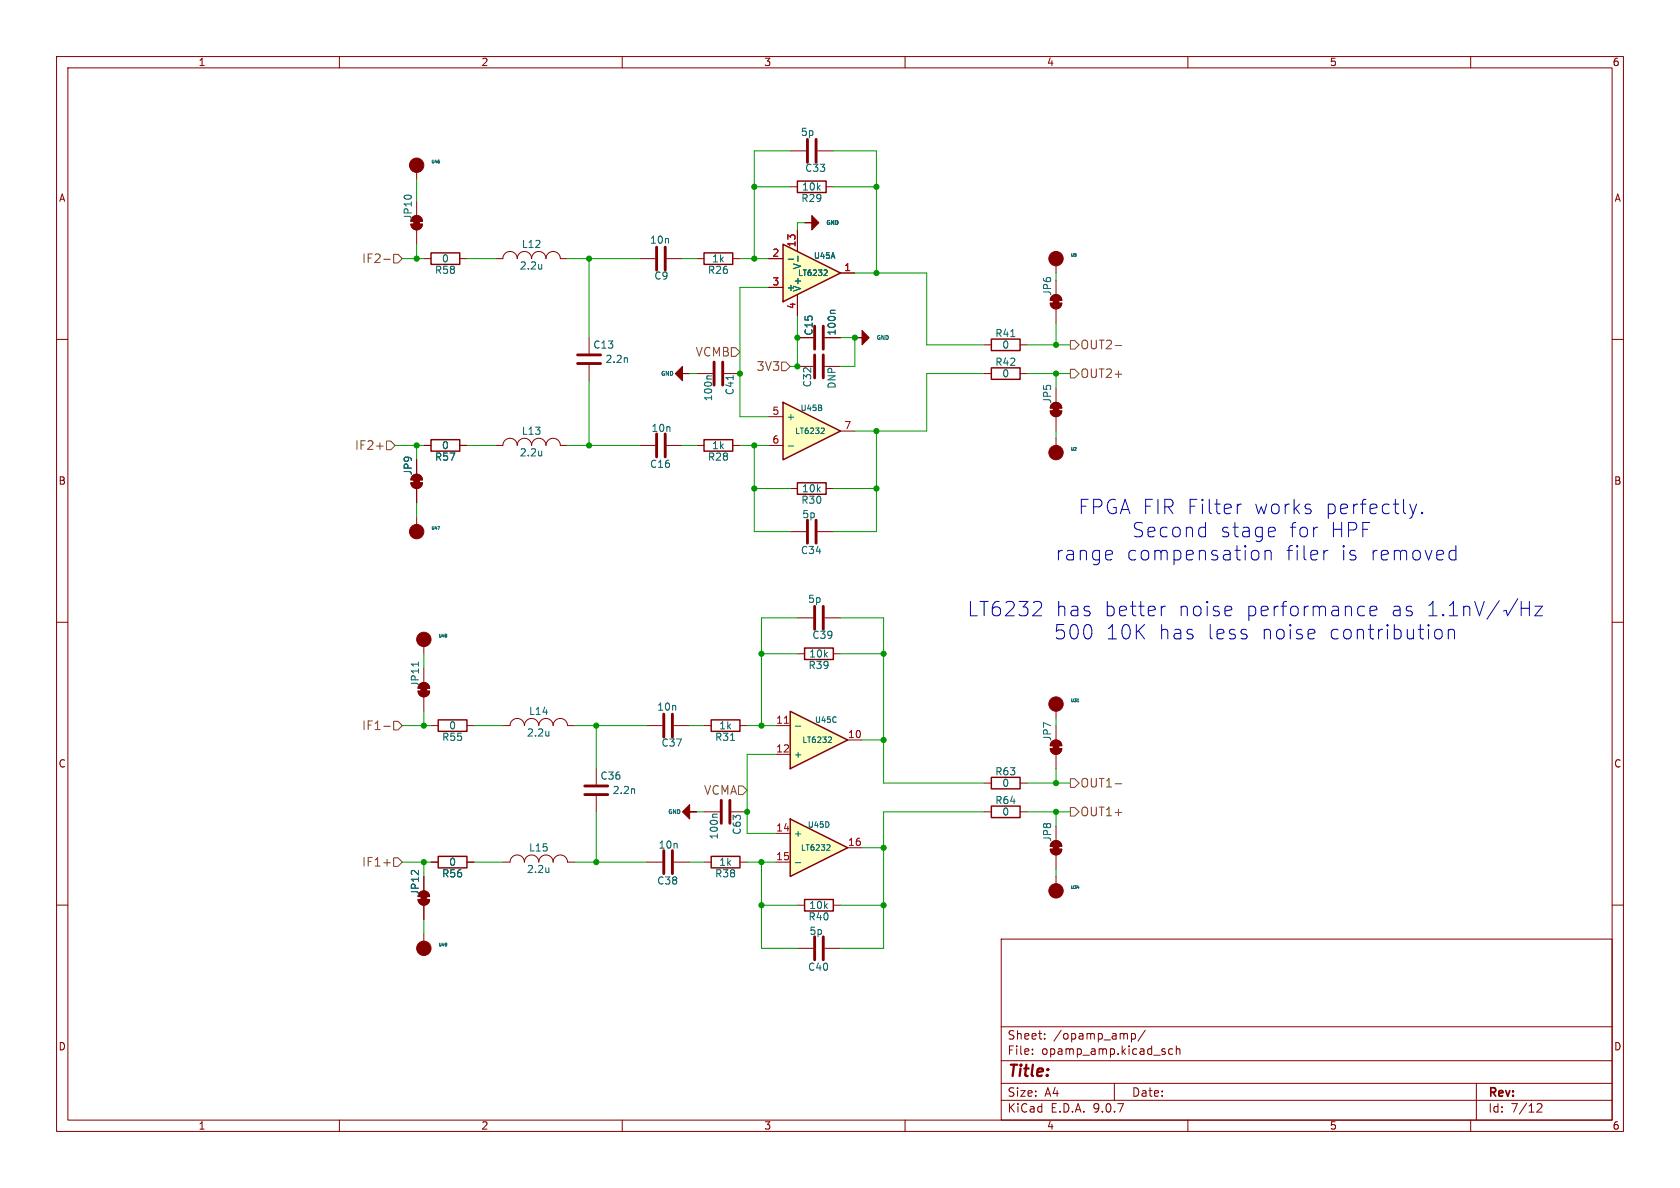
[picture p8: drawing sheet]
<svg xmlns="http://www.w3.org/2000/svg" width="297mm" height="210mm" viewBox="0 0 297 210" stroke-linecap="round" stroke-linejoin="round" font-family="sans-serif">
<g fill="none" stroke="#840000" stroke-width=".18">
<path d="M10 10h277v190h-277zM12 12h273v186h-273zM60 10v2M110 10v2M160 10v2M210 10v2M260 10v2M10 60h2M123.2 78.7h1.3M123.2 66h2.8M128 66h2.8M129.5 78.7h1.3"/>
<path d="M285 60h2M10 110h2M74.9 114.1v1.5M141 115.6h1.2M147.3 115.6h1.3M285 110h2M105.4 135.9v2.8M114.3 128.3h2.8M119.1 128.3h2.8M73.9 159h2a1.02 1.02 0 0 1-1 1 1.02 1.02 0 0 1-1-1zM74.2 157.8a1.02 1.02 0 0 1 1.1-.2 1.02 1.02 0 0 1 .6 .9h-2zM74.9 154.9v2.6"/>
<path d="M105.4 140.7v2.8M10 160h2M74.9 160v2.6M177 166h108v32h-108zM285 160h2M60 198v2M110 198v2M160 198v2M177 194.5h108M177 191.5h108M177 187.5h108M177 181.5h108"/>
<path d="M182.5 186.3v.1M182.5 185.5v.1M184.7 183.6v.1M184.7 182.8v.1M197 191.5v3M200 182.7v1.5M200 182.8l.5-.1 .2 .3v.4l-.1 .2h-.6M202.5 182.1l-1.3 2M207.3 185.5l-.4-.1-.3 .3v.4l.1 .2h.6M208 185.5l.2-.1 .3 .1 .1 .9M208 184.9v1.5M210 198v2"/>
<path d="M260 198v2M261 191.5v6.5M271.7 195.2l.6-.1 .2 .1 .1 .3-.9 1.1h.9"/>
</g>
<g fill="#840000" stroke="#840000" stroke-width=".18">
<path d="M74.4 158.2h1v1.1h-1z"/>
<path d="M73.9 159h2a1.02 1.02 0 0 1-1 1 1.02 1.02 0 0 1-1-1z"/>
<path d="M74.2 157.8a1.02 1.02 0 0 1 1.1-.2 1.02 1.02 0 0 1 .6 .9h-2z"/>
<path d="M120.6 143.5l1.3-1.3v1.3h1.3h-1.3v1.3z"/>
<circle cx="74.9" cy="113" r="1.27"/>
</g>
<path d="M125.8 66.5h-.7l-.1 .1M129.6 66.4v.7M79 112.2h.1M79 112.4v.2M79 112.2v.1M112.1 139.5l.1 .8" fill="none" stroke="#006464" stroke-width=".18"/>
<path d="M124.5 77.7h5v2.1h-5zM142.2 114.6h5.1v2h-5.1z" fill="none" stroke="#840000" stroke-width=".25"/>
<path d="M126.2 64v4.1M127.8 64v4.1M103.4 138.9h4M117.3 126.2v4.1M118.9 126.2v4.1M103.4 140.5h4" fill="none" stroke="#840000" stroke-width=".51"/>
<path d="M139.7 144.8l10.2 5.1-10.2 5z" fill="#ffffc2"/>
<path d="M125.7 127.3h5.1v2h-5.1zM139.7 144.8l10.2 5.1-10.2 5z" fill="none" stroke="#840000" stroke-width=".25"/>
<path d="M74.9 118.1v2.6M73.9 122.2h2a1.02 1.02 0 0 1-1 1 1.02 1.02 0 0 1-1-1zM74.2 121a1.02 1.02 0 0 1 1.1-.3 1.02 1.02 0 0 1 .6 1h-2zM74.9 123.2v2.5M124.5 128.3h1.2M130.8 128.3h1.3M124.5 143.5h2.8M129.3 143.5h2.8M137.2 147.3h2.5M137.2 152.4h2.5M149.9 149.9h2.5M74.9 165.1v1.5" fill="none" stroke="#840000" stroke-width=".18"/>
<path d="M74 117v.8M129.1 130.9h.8M126.8 143.9h-.6l-.2 .2M140.6 152.5h1M146.6 149.3l.1 .2v.2l-.6 .6h.6M79 166.8v.3M79 166.9v.1" fill="none" stroke="#006464" stroke-width=".18"/>
<g fill="#840000" stroke="#840000" stroke-width=".18">
<path d="M74.4 121.4h1v1h-1z"/>
<path d="M73.9 122.2h2a1.02 1.02 0 0 1-1 1 1.02 1.02 0 0 1-1-1z"/>
<path d="M74.2 121a1.02 1.02 0 0 1 1.1-.3 1.02 1.02 0 0 1 .6 1h-2z"/>
<circle cx="74.9" cy="167.6" r="1.27"/>
</g>
<path d="M127.5 141.5v4M129 141.5v4" fill="none" stroke="#840000" stroke-width=".51"/>
<path d="M139.7 125.7l10.2 5.1-10.2 5.1z" fill="#ffffc2"/>
<path d="M139.7 125.7l10.2 5.1-10.2 5.1z" fill="none" stroke="#840000" stroke-width=".25"/>
<path d="M137.2 133.4h2.5M137.2 128.3h2.5M149.9 130.8h2.5" fill="none" stroke="#840000" stroke-width=".18"/>
<path d="M140.6 128.4h1M146.8 130.3l.2 .2v.2l-.6 .6h.6" fill="none" stroke="#006464" stroke-width=".18"/>
<path d="M138.7 127.9h.7" fill="none" stroke="#a90000" stroke-width=".18"/>
<path d="M138.4 71.1l10.2 5.1-10.2 5.1z" fill="#ffffc2"/>
<path d="M138.4 71.1l10.2 5.1-10.2 5.1zM141 85.3h5v2.1h-5z" fill="none" stroke="#840000" stroke-width=".25"/>
<path d="M135.9 73.7h2.5M135.9 78.7h2.5M148.6 76.2h2.5M139.7 86.4h1.3M146 86.4h1.3" fill="none" stroke="#840000" stroke-width=".18"/>
<path d="M139.3 78.8h1M145.5 75.7l.2 .1v.3l-.6 .6h.6" fill="none" stroke="#006464" stroke-width=".18"/>
<path d="M138.4 43.2l10.2 5.1-10.2 5z" fill="#ffffc2"/>
<g fill="none" stroke="#840000" stroke-width=".25">
<path d="M141 32h5v2h-5zM76.2 44.7h5.1v2h-5.1zM124.5 44.7h5v2h-5zM138.4 43.2l10.2 5.1-10.2 5zM175.3 59.9h5v2.1h-5zM76.2 77.7h5.1v2.1h-5.1zM175.3 65h5v2.1h-5zM77.5 127.3h5v2h-5zM175.3 137.4h5v2h-5zM77.5 151.4h5v2h-5zM125.7 151.4h5.1v2h-5.1zM142.2 159h5.1v2h-5.1z"/>
<path d="M175.3 142.5h5v2h-5z"/>
</g>
<g fill="none" stroke="#840000" stroke-width=".18">
<path d="M72.6 39.6h2.1a1.02 1.02 0 0 1-1 1 1.02 1.02 0 0 1-1.1-1zM72.9 38.4a1.02 1.02 0 0 1 1.1-.2 1.02 1.02 0 0 1 .7 .9h-2.1zM73.7 30.3v1.5M73.7 35.6v2.5M139.7 26.7h2.8M139.7 33h1.3M144.5 26.7h2.8M146 33h1.3M73.7 40.6v2.6M74.9 45.7h1.3M81.3 45.7h1.2M87.6 45.7h1.3a1.27 1.27 0 0 1 1.3-1.2 1.27 1.27 0 0 1 1.2 1.2 1.27 1.27 0 0 1 1.3-1.2 1.27 1.27 0 0 1 1.3 1.2 1.27 1.27 0 0 1 1.2-1.2 1.27 1.27 0 0 1 1.3 1.2 1.27 1.27 0 0 1 1.3-1.2 1.27 1.27 0 0 1 1.3 1.2h1.2"/>
<path d="M104.1 59.7v2.8M113 45.7h2.8M117.9 45.7h2.7M123.2 45.7h1.3M129.5 45.7h1.3M135.9 50.8h2.5M135.9 45.7h2.5M141 40.6v3.7M141 52.2v3.7M141 59.7h2.8M145.8 59.7h2.8M148.6 48.3h2.5"/>
<path d="M185.7 53.6h2a1.02 1.02 0 0 1-1 1 1.02 1.02 0 0 1-1-1zM186 52.4a1.02 1.02 0 0 1 1.1-.2 1.02 1.02 0 0 1 .6 .9h-2zM186.7 46.8v1.5M186.7 49.5v2.6M186.7 54.6v2.6M74.9 78.7h1.3M81.3 78.7h1.2M87.6 78.7h1.3a1.27 1.27 0 0 1 1.3-1.2 1.27 1.27 0 0 1 1.2 1.2 1.27 1.27 0 0 1 1.3-1.2 1.27 1.27 0 0 1 1.3 1.2 1.27 1.27 0 0 1 1.2-1.2 1.27 1.27 0 0 1 1.3 1.2 1.27 1.27 0 0 1 1.3-1.2 1.27 1.27 0 0 1 1.3 1.2h1.2M104.1 64.5v2.8M113 78.7h2.8M117.9 78.7h2.7M141 64.8h2.8"/>
<path d="M145.8 64.8h2.8M174 66h1.3M174 61h1.3M180.3 66h1.3M180.3 61h1.3M185.7 72.6h2a1.02 1.02 0 0 1-1 1.1 1.02 1.02 0 0 1-1-1.1zM186 71.4a1.02 1.02 0 0 1 1.1-.2 1.02 1.02 0 0 1 .6 .9h-2zM186.7 68.6v2.5M186.7 73.7v2.5M186.7 77.5v1.5M72.6 85.3h2.1a1.02 1.02 0 0 1-1 1.1 1.02 1.02 0 0 1-1.1-1.1zM72.9 84.1a1.02 1.02 0 0 1 1.1-.2 1.02 1.02 0 0 1 .7 .9h-2.1z"/>
<path d="M73.7 81.3v2.5M73.7 86.4v2.5M73.7 91.4v1.5M139.7 94h2.8M144.5 94h2.8M141 109.2h2.8M145.8 109.2h2.8M76.2 128.3h1.3M82.5 128.3h1.3M88.9 128.3h1.3a1.27 1.27 0 0 1 1.2-1.3 1.27 1.27 0 0 1 1.3 1.3 1.27 1.27 0 0 1 1.3-1.3 1.27 1.27 0 0 1 1.2 1.3 1.27 1.27 0 0 1 1.3-1.3 1.27 1.27 0 0 1 1.3 1.3 1.27 1.27 0 0 1 1.3-1.3 1.27 1.27 0 0 1 1.2 1.3h1.3M174 138.4h1.3M180.3 138.4h1.3"/>
<path d="M185.7 132.3h2a1.02 1.02 0 0 1-1 1 1.02 1.02 0 0 1-1-1zM186 131.1a1.02 1.02 0 0 1 1.1-.2 1.02 1.02 0 0 1 .6 .9h-2zM186.7 125.5v1.5M186.7 128.3v2.5M186.7 133.4v2.5M74.9 154.9v2.6M76.2 152.4h1.3M82.5 152.4h1.3M88.9 152.4h1.3a1.27 1.27 0 0 1 1.2-1.3 1.27 1.27 0 0 1 1.3 1.3 1.27 1.27 0 0 1 1.3-1.3 1.27 1.27 0 0 1 1.2 1.3 1.27 1.27 0 0 1 1.3-1.3 1.27 1.27 0 0 1 1.3 1.3 1.27 1.27 0 0 1 1.3-1.3 1.27 1.27 0 0 1 1.2 1.3h1.3M114.3 152.4h2.8M119.1 152.4h2.8M124.5 152.4h1.2"/>
<path d="M130.8 152.4h1.3M174 143.5h1.3M180.3 143.5h1.3M185.7 150.1h2a1.02 1.02 0 0 1-1 1 1.02 1.02 0 0 1-1-1zM186 148.9a1.02 1.02 0 0 1 1.1-.2 1.02 1.02 0 0 1 .6 .9h-2zM186.7 146.1v2.5M186.7 151.1v2.6M186.7 154.9v1.5M74.9 160v2.6M141 167.6h2.8M141 160h1.2M145.8 167.6h2.8"/>
<path d="M147.3 160h1.3"/>
</g>
<g fill="none" stroke="#006464" stroke-width=".18">
<path d="M77.7 28.5v.3M95.8 46.7v.9M95.8 47.4l-.1 .1M139.3 45.8h1M141.1 45.3v.9M146.1 47.7l.1 .2v.2l-.6 .6h.6M147.6 54.8h-.6l-.2 .2M178.7 59.5h.7M95.8 79.7v.9M110.9 63.3v.8M77.4 93.1h.3l-.2 .5M95.8 80.5h-.1"/>
<path d="M97 129.3v.8M97 130v.1M190.4 124.1h.3M97 153.4v.8M97 154.1v.1M190.4 156.9h.4"/>
</g>
<g fill="none" stroke="#840000" stroke-width=".51">
<path d="M142.7 24.6v4.1M144.3 24.6v4.1M116.1 43.7v4.1M117.6 43.7v4.1M144 57.7v4M145.5 57.7v4M102.1 62.7h4.1M102.1 64.3h4.1M116.1 76.7v4.1M117.6 76.7v4.1M144 62.7v4.1M145.5 62.7v4.1"/>
<path d="M142.7 91.9v4.1M144.3 91.9v4.1M144 107.2v4.1M145.5 107.2v4.1M117.3 150.4v4M118.9 150.4v4M144 165.6v4.1M145.5 165.6v4.1"/>
</g>
<g fill="#840000" stroke="#840000" stroke-width=".18">
<path d="M73.2 38.9h1v1h-1z"/>
<path d="M72.6 39.6h2.1a1.02 1.02 0 0 1-1 1 1.02 1.02 0 0 1-1.1-1z"/>
<path d="M72.9 38.4a1.02 1.02 0 0 1 1.1-.2 1.02 1.02 0 0 1 .7 .9h-2.1z"/>
<path d="M119.4 66l1.2-1.2v1.2h1.3h-1.3v1.3z"/>
<path d="M73.2 84.6h1v1h-1z"/>
<path d="M72.6 85.3h2.1a1.02 1.02 0 0 1-1 1.1 1.02 1.02 0 0 1-1.1-1.1z"/>
<path d="M72.9 84.1a1.02 1.02 0 0 1 1.1-.2 1.02 1.02 0 0 1 .7 .9h-2.1z"/>
<path d="M142.2 39.4h1.3v-1.3l1.3 1.3-1.3 1.2v-1.2z"/>
<path d="M186.2 131.6h1v1h-1z"/>
<path d="M185.7 132.3h2a1.02 1.02 0 0 1-1 1 1.02 1.02 0 0 1-1-1z"/>
<path d="M186 131.1a1.02 1.02 0 0 1 1.1-.2 1.02 1.02 0 0 1 .6 .9h-2z"/>
<path d="M186.2 149.4h1v1h-1z"/>
<path d="M185.7 150.1h2a1.02 1.02 0 0 1-1 1 1.02 1.02 0 0 1-1-1z"/>
<path d="M186 148.9a1.02 1.02 0 0 1 1.1-.2 1.02 1.02 0 0 1 .6 .9h-2z"/>
<path d="M186.2 71.9h1v1h-1z"/>
<path d="M185.7 72.6h2a1.02 1.02 0 0 1-1 1.1 1.02 1.02 0 0 1-1-1.1z"/>
<path d="M186 71.4a1.02 1.02 0 0 1 1.1-.2 1.02 1.02 0 0 1 .6 .9h-2z"/>
<path d="M151.1 59.7h1.3v-1.3l1.3 1.3-1.3 1.3v-1.3z"/>
<path d="M186.2 52.8h1v1h-1z"/>
<path d="M185.7 53.6h2a1.02 1.02 0 0 1-1 1 1.02 1.02 0 0 1-1-1z"/>
<path d="M186 52.4a1.02 1.02 0 0 1 1.1-.2 1.02 1.02 0 0 1 .6 .9h-2z"/>
<circle cx="73.7" cy="29.2" r="1.27"/>
<circle cx="73.7" cy="94" r="1.27"/>
<circle cx="186.7" cy="45.7" r="1.27"/>
<circle cx="186.7" cy="124.5" r="1.27"/>
<circle cx="186.7" cy="157.5" r="1.27"/>
<circle cx="186.7" cy="80" r="1.27"/>
</g>
<g fill="none" stroke="#725600" stroke-width=".18">
<path d="M67.8 45.8h1.2M69.6 45h.8l.7 .7-.7 .8h-.8zM66.6 78.9h1.1M68.3 78h.8l.7 .7-.7 .8h-.8zM129.3 61.5h.7l.8 .7-.8 .8h-.7zM138.2 64h.7l.8 .8-.8 .7h-.7zM189.2 60.2h.8l.8 .8-.8 .7h-.8zM189.2 65.3h.8l.8 .7-.8 .8h-.8zM197.1 61.1h1.2M67.8 128.4h1.2M69.6 127.5h.8l.7 .8-.7 .7h-.8zM130.6 138.9h.7l.8 .8-.8 .8h-.7z"/>
<path d="M189.2 137.7h.8l.8 .7-.8 .8h-.8zM197.1 138.5h1.2M67.8 152.5h1.2M69.6 151.6h.8l.7 .8-.7 .8h-.8zM189.2 142.7h.8l.8 .8-.8 .8h-.8z"/>
</g>
<g fill="none" stroke="#009600" stroke-width=".18">
<path d="M73.7 31.8v3.8M133.3 33h6.4M139.7 26.7h-6.4v19M142.2 39.4h-1.2v1.2M147.3 26.7h7.6v21.6M147.3 33h7.6M71.1 45.7h3.8M73.7 43.2v2.5M82.5 45.7h5.1M100.3 45.7h12.7M104.1 45.7v14M120.6 45.7h2.6"/>
<path d="M130.8 45.7h5.1M135.9 50.8h-5.1v22.9h5.1M141 55.9v8.9h-1.3M148.6 59.7h2.5v5.1h-2.5M151.1 48.3h12.7v12.7h10.2M186.7 48.3v1.2M186.7 57.2v3.8M69.8 78.7h5.1M73.7 78.7v2.6M82.5 78.7h5.1M100.3 78.7h12.7M104.1 67.3v11.4"/>
<path d="M120.6 78.7h2.6M121.9 66h1.3M130.8 78.7h5.1M133.3 78.7v15.3h6.4M154.9 76.2v17.8h-7.6M174 66h-10.2v10.2h-12.7M181.6 61h7.6M181.6 66h7.6M186.7 66v2.6M186.7 76.2v1.3M73.7 88.9v2.5M133.3 86.4h6.4"/>
<path d="M147.3 86.4h7.6M74.9 115.6v2.5M134.6 115.6h6.4M141 109.2h-6.4v19.1M148.6 109.2h7.6v29.2h17.8M148.6 115.6h7.6M71.1 128.3h5.1M74.9 125.7v2.6M83.8 128.3h5.1M101.6 128.3h12.7M105.4 128.3v7.6M121.9 128.3h2.6"/>
<path d="M132.1 128.3h5.1M137.2 133.4h-5.1v13.9h5.1M152.4 130.8h3.8M181.6 138.4h7.6M186.7 127v1.3M186.7 135.9v2.5M71.1 152.4h5.1M74.9 152.4v2.5M83.8 152.4h5.1M101.6 152.4h12.7M105.4 143.5v8.9M121.9 152.4h2.6"/>
<path d="M123.2 143.5h1.3M132.1 152.4h5.1M134.6 152.4v15.2h6.4M152.4 149.9h3.8M174 143.5h-17.8v24.1h-7.6M181.6 143.5h7.6M186.7 143.5v2.6M186.7 153.7v1.2M74.9 162.6v2.5M134.6 160h6.4M148.6 160h7.6"/>
</g>
<g fill="none" stroke="#0000c2" stroke-width=".18">
<path d="M212.9 93.2l.2 .1M213.1 92.4v2.5M213.1 94.8l-.2 .1M219.5 89.1a.65 .65 0 0 0-.8 .5M222.1 97.3l.5 .5v.7l-.5 .5M223.6 97.5a.63 .63 0 0 1 1.1 .2v1.3M223.6 97.3v1.7M225.3 93.3l.2 .5-1.3 .3M234.8 97.3a.65 .65 0 0 0-.8 .5M249.2 89.1l.6 1.7M249.8 90.8l-.2 .6-.4 .3M250.4 89.1l-.6 1.7"/>
<path d="M251.4 90.6l.1 .1-.1 .1M251.4 90.6l-.1 .1 .1 .1M251.4 90.6v.2M256.7 97.3l.7 .1M257.4 96.4v2.6M257.4 98.9l-.7 .1M182.6 108.9h1.5M184 106.6l.1 .2-.1 .6M206 107.2a.65 .65 0 0 0-.7 .4M217.4 107.2l.2 .1 .2 .5-1.2 .2M217.6 108.7l-.2 .2M232.1 111.3l.2 .1 .2 .5-1.3 .2"/>
<path d="M232.3 112.8l-.2 .1M240.5 107.2l.7 .1M241.2 108.7l-.7 .2M242.2 108l1.2-.2-.1-.5-.7-.1-.4 .3v1l.1 .2 .3 .2 .7-.2M252.6 108.9h1.4M252.6 107l.7-.7v2.6M253.9 111.4a.69 .69 0 0 1 1.1 .3v.8a.69 .69 0 0 1-1.1 .3M255.1 108.6l.2 .1-.2 .2M255.1 108.6l-.1 .1 .1 .2M255.1 108.6v.3M256 111.5a.63 .63 0 0 1 1.1 .1v1.3M256 111.3v1.6"/>
<path d="M256.2 108.9h1.5M256.2 107l.8-.7v2.6M258.8 107.4a.63 .63 0 0 1 1.1 .1v1.4M258.8 107.2v1.7M260.7 106.3l.8 2.6 .9-2.6M265.1 106.2l-2.2 3.3M268.3 105.8l-1.8 3.1-.2-1-.5 .1M268.9 106.3v2.6M268.9 107.5h1.5M270.4 106.3v2.6M271.3 107.2h1.4l-1.4 1.7h1.4"/>
</g>
<g fill="#009600" stroke="#009600" stroke-width=".18">
<circle cx="186.7" cy="61" r=".46"/>
<circle cx="186.7" cy="66" r=".46"/>
<circle cx="186.7" cy="143.5" r=".46"/>
<circle cx="186.7" cy="138.4" r=".46"/>
<circle cx="134.6" cy="160" r=".46"/>
<circle cx="156.2" cy="160" r=".46"/>
<circle cx="156.2" cy="115.6" r=".46"/>
<circle cx="156.2" cy="130.8" r=".46"/>
<circle cx="134.6" cy="152.4" r=".46"/>
<circle cx="134.6" cy="115.6" r=".46"/>
<circle cx="132.1" cy="143.5" r=".46"/>
<circle cx="156.2" cy="149.9" r=".46"/>
<circle cx="133.3" cy="78.7" r=".46"/>
<circle cx="134.6" cy="128.3" r=".46"/>
<circle cx="133.3" cy="33" r=".46"/>
<circle cx="133.3" cy="45.7" r=".46"/>
<circle cx="130.8" cy="66" r=".46"/>
<circle cx="141" cy="64.8" r=".46"/>
<circle cx="104.1" cy="45.7" r=".46"/>
<circle cx="73.7" cy="78.7" r=".46"/>
<circle cx="104.1" cy="78.7" r=".46"/>
<circle cx="73.7" cy="45.7" r=".46"/>
<circle cx="105.4" cy="128.3" r=".46"/>
<circle cx="105.4" cy="152.4" r=".46"/>
<circle cx="74.9" cy="128.3" r=".46"/>
<circle cx="74.9" cy="152.4" r=".46"/>
<circle cx="133.3" cy="86.4" r=".46"/>
<circle cx="154.9" cy="76.2" r=".46"/>
<circle cx="154.9" cy="86.4" r=".46"/>
<circle cx="151.1" cy="59.7" r=".46"/>
<circle cx="141" cy="59.7" r=".46"/>
<circle cx="154.9" cy="48.3" r=".46"/>
<circle cx="154.9" cy="33" r=".46"/>
</g>
<g font-size="3.5" fill="#0000c2">
<text x="190.6" y="91.1">FPGA FIR Filter</text>
<text x="200.1" y="95.2">Second</text>
<text x="215.6" y="95.2">stage</text>
<text x="221.5" y="91.1">works</text>
<text x="227.8" y="95.2">for</text>
<text x="234" y="91.1">perfectly.</text>
<text x="235" y="95.2">HPF</text>
<text x="186.5" y="99.3">range</text>
<text x="199.1" y="99.3">compensation</text>
<text x="227.2" y="99.3">filer</text>
<text x="236.8" y="99.3">is</text>
<text x="242" y="99.3">removed</text>
<text x="171" y="109.2">LT6232</text>
<text x="186.3" y="113.3">500</text>
<text x="186.5" y="109.2">has</text>
<text x="195.1" y="109.2">better</text>
<text x="195.4" y="113.3">10K</text>
<text x="204.7" y="113.3">has</text>
<text x="208.1" y="109.2">noise</text>
<text x="213.2" y="113.3">less</text>
<text x="220" y="109.2">performance</text>
<text x="222.7" y="113.3">noise</text>
<text x="234.6" y="113.3">contribution</text>
<text x="245.6" y="109.2">as</text>
</g>
<text font-size="2.8" fill="#840000" x="178" y="190.9">Title:</text>
<g font-size="2.1" fill="#725600">
<text x="64" y="46.7">IF2-</text>
<text x="122.9" y="63.2">VCMB</text>
<text x="133.7" y="65.8">3V3</text>
<text x="190.9" y="62">OUT2-</text>
<text x="190.9" y="67">OUT2+</text>
<text x="62.7" y="79.7">IF2+</text>
<text x="64" y="129.3">IF1-</text>
<text x="124.4" y="140.7">VCMA</text>
<text x="190.9" y="139.4">OUT1-</text>
<text x="190.9" y="144.5">OUT1+</text>
<text x="64" y="153.4">IF1+</text>
</g>
<g font-size="2.1" fill="#840000">
<text x="178" y="184">Sheet:</text>
<text x="186.2" y="184">/opamp_amp/</text>
<text x="178" y="186.7">File:</text>
<text x="184.1" y="186.7">opamp_amp.kicad_sch</text>
<text x="178" y="196.9">KiCad</text>
<text x="178" y="194.1">Size:</text>
<text x="184.7" y="194.1">A4</text>
<text x="185.7" y="196.9">E.D.A.</text>
<text x="193.3" y="196.9">9.0.7</text>
<text x="200" y="194.1">Date:</text>
<text x="263" y="194.3">Rev:</text>
<text x="263" y="196.9">Id:</text>
<text x="267.1" y="196.9">7/12</text>
</g>
<g font-size="1.8" fill="#840000">
<text x="35" y="11.9">1</text>
<text x="85" y="11.9">2</text>
<text x="135" y="11.9">3</text>
<text x="185" y="11.9">4</text>
<text x="235" y="11.9">5</text>
<text x="285" y="11.9">6</text>
<text x="10.3" y="35.9">A</text>
<text x="285.3" y="35.9">A</text>
<text x="10.3" y="85.9">B</text>
<text x="285.3" y="85.9">B</text>
<text x="10.3" y="135.9">C</text>
<text x="285.3" y="135.9">C</text>
<text x="10.3" y="185.9">D</text>
<text x="285.3" y="185.9">D</text>
<text x="35" y="199.9">1</text>
<text x="85" y="199.9">2</text>
<text x="135" y="199.9">3</text>
<text x="185" y="199.9">4</text>
<text x="235" y="199.9">5</text>
<text x="285" y="199.9">6</text>
</g>
<g font-size="1.8" fill="#006464">
<text x="141.5" y="24.2">5p</text>
<text x="141.6" y="35.9">R29</text>
<text x="141.7" y="33.9">10k</text>
<text x="142.2" y="30.6">C33</text>
<text x="73" y="39" transform="rotate(-90 73 39)">JP10</text>
<text x="78" y="46.6">0</text>
<text x="91.8" y="47.9">2.2u</text>
<text x="92.2" y="44">L12</text>
<text x="114.8" y="43.3">10n</text>
<text x="125.8" y="46.6">1k</text>
<text x="141.8" y="47.7" transform="rotate(-90 141.8 47.7)">V-</text>
<text x="76.8" y="48.6">R58</text>
<text x="115.6" y="49.6">C9</text>
<text x="125.1" y="48.6">R26</text>
<text x="138.9" y="51.7">+</text>
<text x="141.8" y="51.7" transform="rotate(-90 141.8 51.7)">V+</text>
<text x="186" y="52.4" transform="rotate(-90 186 52.4)">JP6</text>
<text x="143.9" y="59.4" transform="rotate(-90 143.9 59.4)">C15</text>
<text x="147.9" y="59.4" transform="rotate(-90 147.9 59.4)">100n</text>
<text x="175.9" y="59.8">R41</text>
<text x="104.8" y="61.8">C13</text>
<text x="106.9" y="64.4">2.2n</text>
<text x="175.9" y="64.9">R42</text>
<text x="177.1" y="61.8">0</text>
<text x="126.1" y="71" transform="rotate(-90 126.1 71)">100n</text>
<text x="129.9" y="69.9" transform="rotate(-90 129.9 69.9)">C41</text>
<text x="143.6" y="68.6" transform="rotate(-90 143.6 68.6)">C32</text>
<text x="147.9" y="68.8" transform="rotate(-90 147.9 68.8)">DNP</text>
<text x="177.1" y="66.9">0</text>
<text x="186" y="71.4" transform="rotate(-90 186 71.4)">JP5</text>
<text x="92.2" y="77.1">L13</text>
<text x="115.1" y="76.6">10n</text>
<text x="138.9" y="74.5">+</text>
<text x="76.8" y="81.6">R57</text>
<text x="78" y="79.6">0</text>
<text x="91.8" y="80.9">2.2u</text>
<text x="114.8" y="82.9">C16</text>
<text x="125.1" y="81.6">R28</text>
<text x="125.8" y="79.6">1k</text>
<text x="73" y="84.1" transform="rotate(-90 73 84.1)">JP9</text>
<text x="141.6" y="89.3">R30</text>
<text x="141.7" y="87.2">10k</text>
<text x="141.7" y="91.8">5p</text>
<text x="141.5" y="98.1">C34</text>
<text x="142.8" y="106.8">5p</text>
<text x="143.5" y="113.1">C39</text>
<text x="142.8" y="118.5">R39</text>
<text x="143" y="116.4">10k</text>
<text x="74.3" y="121.6" transform="rotate(-90 74.3 121.6)">JP11</text>
<text x="116.1" y="125.8">10n</text>
<text x="78.1" y="131.2">R55</text>
<text x="79.3" y="129.1">0</text>
<text x="93.1" y="130.4">2.2u</text>
<text x="93.4" y="126.6">L14</text>
<text x="126.3" y="131.2">R31</text>
<text x="127" y="129.1">1k</text>
<text x="186" y="131.1" transform="rotate(-90 186 131.1)">JP7</text>
<text x="116.8" y="132.2">C37</text>
<text x="140.2" y="134.2">+</text>
<text x="175.9" y="137.3">R63</text>
<text x="106.1" y="138">C36</text>
<text x="108.2" y="140.6">2.2n</text>
<text x="175.9" y="142.3">R64</text>
<text x="177.1" y="139.3">0</text>
<text x="127.1" y="148.5" transform="rotate(-90 127.1 148.5)">100n</text>
<text x="131.2" y="147.7" transform="rotate(-90 131.2 147.7)">C63</text>
<text x="140.2" y="148.2">+</text>
<text x="177.1" y="144.4">0</text>
<text x="186" y="148.9" transform="rotate(-90 186 148.9)">JP8</text>
<text x="78.1" y="155.3">R56</text>
<text x="79.3" y="153.3">0</text>
<text x="93.1" y="154.5">2.2u</text>
<text x="93.4" y="150.7">L15</text>
<text x="116.3" y="150.2">10n</text>
<text x="126.3" y="155.3">R38</text>
<text x="127" y="153.3">1k</text>
<text x="74.3" y="158.4" transform="rotate(-90 74.3 158.4)">JP12</text>
<text x="116.1" y="156.6">C38</text>
<text x="143" y="160.9">10k</text>
<text x="142.8" y="162.9">R40</text>
<text x="143" y="165.5">5p</text>
<text x="142.8" y="171.8">C40</text>
</g>
<g font-size="1.8" fill="#a90000">
<text x="136.5" y="45.5">2</text>
<text x="140.7" y="43.8" transform="rotate(-90 140.7 43.8)">13</text>
<text x="136.5" y="50.5">3</text>
<text x="149.2" y="48">1</text>
<text x="140.7" y="54.7" transform="rotate(-90 140.7 54.7)">4</text>
<text x="136.5" y="73.4">5</text>
<text x="149.2" y="75.9">7</text>
<text x="136.5" y="78.5">6</text>
<text x="137.1" y="128">11</text>
<text x="149.8" y="130.6">10</text>
<text x="137.1" y="133.1">12</text>
<text x="137.1" y="147.1">14</text>
<text x="149.8" y="149.6">16</text>
<text x="137.1" y="152.1">15</text>
</g>
<g font-size="1.4" fill="#006464">
<text x="143.8" y="45.9">U45A</text>
<text x="141" y="49">LT6232</text>
<text x="140.5" y="76.9">LT6232</text>
<text x="141.4" y="72.9">U45B</text>
<text x="141.7" y="131.5">LT6232</text>
<text x="144" y="128">U45C</text>
<text x="142.7" y="146.5">U45D</text>
<text x="141.5" y="150.6">LT6232</text>
</g>
<g font-size="1" fill="#006464">
<text x="146" y="40">GND</text>
<text x="154.8" y="60.3">GND</text>
<text x="116.7" y="66.6">GND</text>
<text x="118" y="144.1">GND</text>
</g>
<g font-size=".7" fill="#006464">
<text x="76.2" y="29">U46</text>
<text x="189.2" y="45.5">U5</text>
<text x="189.2" y="79.8">U2</text>
<text x="76.2" y="93.8">U47</text>
<text x="77.4" y="112.8">U48</text>
<text x="189.2" y="124.3">U31</text>
<text x="189.2" y="157.3">U34</text>
<text x="77.4" y="167.4">U49</text>
</g>
</svg>
